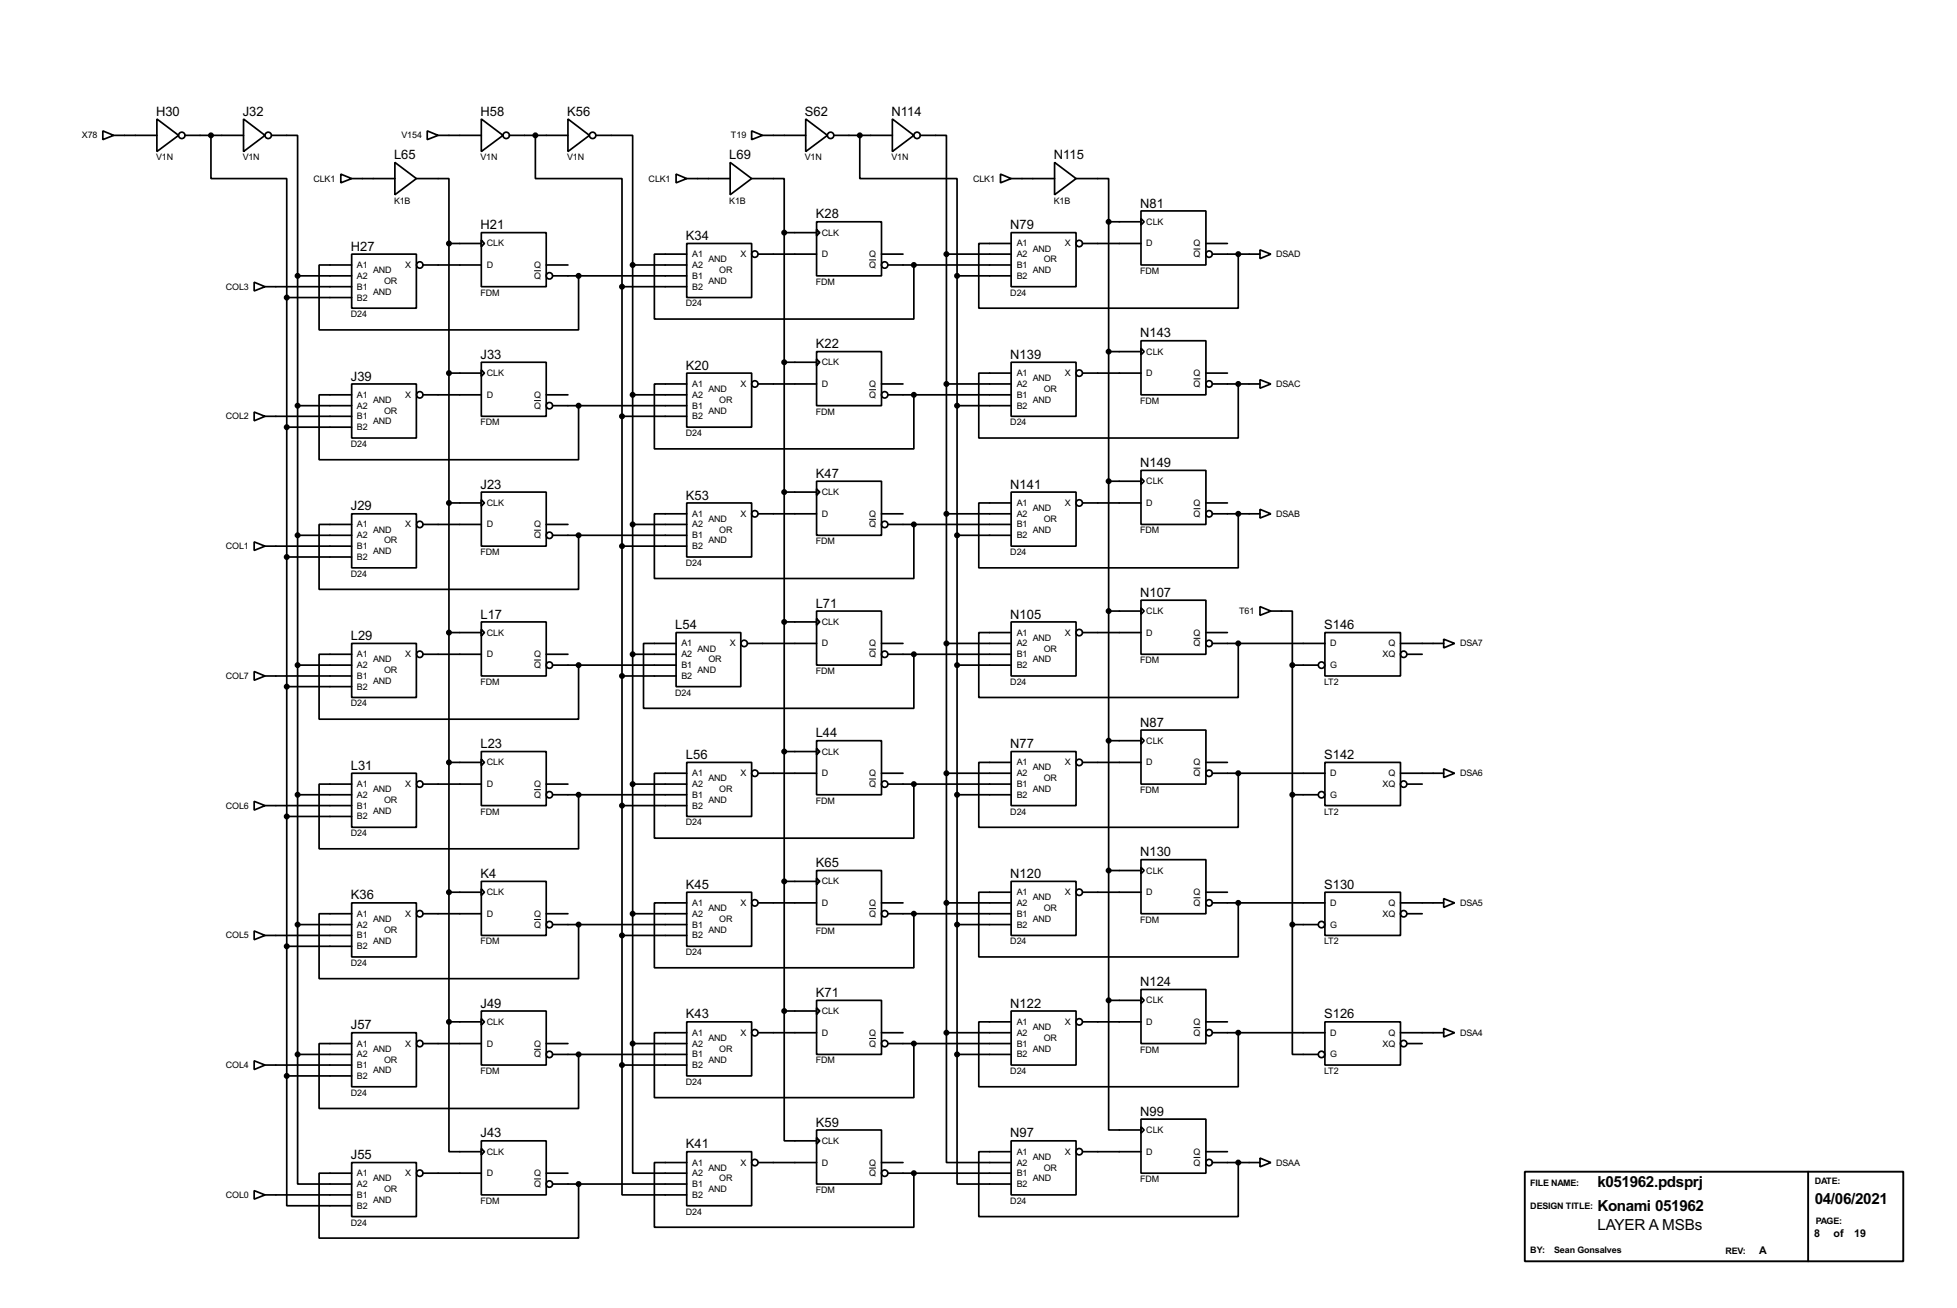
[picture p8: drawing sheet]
<svg xmlns="http://www.w3.org/2000/svg" width="460mm" height="307mm" viewBox="0 0 460 307" stroke-linecap="round" stroke-linejoin="round" font-family="sans-serif">
<g fill="none" stroke="#000" stroke-width=".4">
<path d="M24.2 30.8l2.5 1-2.5 1zM26.7 31.8h10.2M36.9 28l5.1 3.8-5.1 3.8zM43.5 31.8h13.7M49.6 31.8v10.2h17.8v27.9M57.2 28l5.1 3.8-5.1 3.8zM63.8 31.8h6.1v33M92.8 38.2l5 3.8-5 3.8zM100.4 30.8l2.5 1-2.5 1zM102.9 31.8h10.2M113.1 28l5.1 3.8-5.1 3.8zM119.7 31.8h13.7"/>
<path d="M125.8 31.8v10.2h20.3v25.4M133.4 28l5.1 3.8-5.1 3.8zM140 31.8h8.6v30.5M171.5 38.2l5.1 3.8-5.1 3.8zM176.6 30.8l2.5 1-2.5 1zM179.1 31.8h10.2M189.3 28l5.1 3.8-5.1 3.8zM195.9 31.8h13.7M202 31.8v10.2h22.8v22.8M209.6 28l5.1 3.8-5.1 3.8zM216.2 31.8h6.1v27.9M247.7 38.2l5.1 3.8-5.1 3.8z"/>
<path d="M80.1 40.9l2.5 1.1-2.5 1zM82.6 59.7h15.2v12.7h-15.2zM82.6 42h10.2M97.8 42h7.7v15.2M105.5 57.2h7.6M105.5 57.2v182.9M113.1 54.7h15.2v12.7h-15.2zM113.1 56.4l.7 .8-.7 .8zM158.8 40.9l2.5 1.1-2.5 1zM161.3 57.2h15.3v12.7h-15.3zM161.3 59.7h-7.6v15.3h61v-12.7M161.3 42h10.2"/>
<path d="M176.6 42h7.6v12.7M178.1 59.7h13.7M184.2 54.7h7.6M184.2 54.7v182.8M191.8 52.1h15.3v12.7h-15.3zM191.8 53.9l.8 .8-.8 .7zM207.1 59.7h5M222.3 59.7h15.2M222.3 59.7v182.9M235 40.9l2.5 1.1-2.5 1zM237.5 54.7h15.3v12.7h-15.3zM237.5 57.2h-7.6v15.2h61v-12.7"/>
<path d="M237.5 42h10.2M252.8 42h7.6v10.1M254.3 57.2h13.7M260.4 52.1h7.6M260.4 52.1v182.9M268 49.6h15.3v12.7h-15.3zM268 51.4l.8 .7-.8 .8zM283.3 57.2h5M284.8 59.7h11.2M296 58.7l2.5 1-2.5 1.1zM59.7 66.3l2.6 1.1-2.6 1zM62.3 67.4h20.3"/>
<path d="M67.4 69.9v182.9M67.4 69.9h15.2M69.9 64.8h12.7M69.9 64.8v182.9M82.6 62.3h-7.6v15.2h60.9v-12.7M99.4 62.3h13.7M128.3 62.3h5.1M129.8 64.8h31.5M146.1 67.4h15.2M146.1 67.4v182.8M148.6 62.3h12.7M148.6 62.3v182.9"/>
<path d="M208.6 62.3h28.9M224.8 64.8h12.7M224.8 64.8v182.9M59.7 96.8l2.6 1-2.6 1.1zM62.3 97.8h20.3M69.9 95.3h12.7M82.6 90.2h15.2v12.7h-15.2zM82.6 92.8h-7.6v15.2h60.9v-12.7M99.4 92.8h13.7M105.5 87.7h7.6M113.1 85.1h15.2v12.7h-15.2zM113.1 86.9l.7 .8-.7 .7z"/>
<path d="M128.3 92.8h5.1M129.8 95.3h31.5M146.1 97.8h15.2M148.6 92.8h12.7M161.3 87.7h15.3v12.7h-15.3zM161.3 90.2h-7.6v15.3h61v-12.7M178.1 90.2h13.7M184.2 85.1h7.6M191.8 82.6h15.3v12.7h-15.3zM191.8 84.4l.8 .7-.8 .8zM207.1 90.2h5M208.6 92.8h28.9"/>
<path d="M222.3 90.2h15.2M224.8 95.3h12.7M237.5 85.1h15.3v12.7h-15.3zM237.5 87.7h-7.6v15.2h61v-12.7M254.3 87.7h13.7M260.4 82.6h7.6M268 80.1h15.3v12.7h-15.3zM268 81.8l.8 .8-.8 .8zM283.3 87.7h5M284.8 90.2h11.2M296 89.2l2.5 1-2.5 1zM67.4 100.4h15.2"/>
<path d="M105.5 118.2h7.6M113.1 115.6h15.2v12.7h-15.2zM113.1 117.4l.7 .8-.7 .7zM161.3 118.2h15.3v12.7h-15.3zM184.2 115.6h7.6M191.8 113.1h15.3v12.7h-15.3zM191.8 114.9l.8 .7-.8 .8zM237.5 115.6h15.3v12.7h-15.3zM237.5 118.2h-7.6v15.2h61v-12.7M254.3 118.2h13.7M260.4 113.1h7.6M268 110.5h15.3v12.7h-15.3z"/>
<path d="M268 112.3l.8 .8-.8 .7zM283.3 118.2h5M296 119.7l2.5 1-2.5 1zM59.7 127.3l2.6 1-2.6 1zM62.3 128.3h20.3M67.4 130.9h15.2M69.9 125.8h12.7M82.6 120.7h15.2v12.7h-15.2zM82.6 123.2h-7.6v15.3h60.9v-12.7M99.4 123.2h13.7M128.3 123.2h5.1M129.8 125.8h31.5"/>
<path d="M146.1 128.3h15.2M148.6 123.2h12.7M161.3 120.7h-7.6v15.2h61v-12.7M178.1 120.7h13.7M207.1 120.7h5M208.6 123.2h28.9M222.3 120.7h15.2M224.8 125.8h12.7M284.8 120.7h11.2M59.7 157.8l2.6 1-2.6 1zM62.3 158.8h20.3M69.9 156.3h12.7"/>
<path d="M82.6 151.2h15.2v12.7h-15.2zM82.6 153.7h-7.6v15.3h60.9v-12.7M99.4 153.7h13.7M105.5 148.6h7.6M113.1 146.1h15.2v12.7h-15.2zM113.1 147.9l.7 .7-.7 .8zM128.3 153.7h5.1M129.8 156.3h29M146.1 158.8h12.7M148.6 153.7h10.2M158.8 148.6h15.2v12.7h-15.2zM158.8 151.2h-7.6v15.2h63.5v-12.7"/>
<path d="M175.6 151.2h16.2M184.2 146.1h7.6M191.8 143.6h15.3v12.7h-15.3zM191.8 145.3l.8 .8-.8 .8zM207.1 151.2h5M208.6 153.7h28.9M222.3 151.2h15.2M224.8 156.3h12.7M237.5 146.1h15.3v12.7h-15.3zM237.5 148.6h-7.6v15.3h61v-12.7M254.3 148.6h13.7M260.4 143.6h7.6"/>
<path d="M268 141h15.3v12.7h-15.3zM268 142.8l.8 .8-.8 .7zM283.3 148.6h5M284.8 151.2h26.4M296 142.5l2.5 1.1-2.5 1zM298.5 143.6h5.1v12.7M303.6 156.3h6.1M303.6 156.3v60.9M311.2 148.6h17.8v10.2h-17.8zM329 151.2h10.1M330.5 153.7h3.6M339.1 150.2l2.6 1-2.6 1z"/>
<path d="M67.4 161.3h15.2M105.5 179.1h7.6M113.1 176.6h15.2v12.7h-15.2zM113.1 178.4l.7 .7-.7 .8zM161.3 179.1h15.3v12.7h-15.3zM184.2 176.6h7.6M191.8 174h15.3v12.7h-15.3zM191.8 175.8l.8 .8-.8 .7zM237.5 176.6h15.3v12.7h-15.3zM237.5 179.1h-7.6v15.3h61v-12.7M254.3 179.1h13.7M260.4 174h7.6"/>
<path d="M268 171.5h15.3v12.7h-15.3zM268 173.3l.8 .7-.8 .8zM283.3 179.1h5M311.2 179.1h17.8v10.2h-17.8zM59.7 188.3l2.6 1-2.6 1zM62.3 189.3h20.3M67.4 191.8h15.2M69.9 186.7h12.7M82.6 181.7h15.2v12.7h-15.2zM82.6 184.2h-7.6v15.2h60.9v-12.7M99.4 184.2h13.7M128.3 184.2h5.1"/>
<path d="M129.8 186.7h31.5M146.1 189.3h15.2M148.6 184.2h12.7M161.3 181.7h-7.6v15.2h61v-12.7M178.1 181.7h13.7M207.1 181.7h5M208.6 184.2h28.9M222.3 181.7h15.2M224.8 186.7h12.7M284.8 181.7h26.4M303.6 186.7h6.1M329 181.7h10.1"/>
<path d="M330.5 184.2h3.6M339.1 180.6l2.6 1.1-2.6 1zM59.7 218.7l2.6 1.1-2.6 1zM62.3 219.8h20.3M69.9 217.2h12.7M82.6 212.1h15.2v12.7h-15.2zM82.6 214.7h-7.6v15.2h60.9v-12.7M99.4 214.7h13.7M105.5 209.6h7.6M113.1 207.1h15.2v12.7h-15.2zM113.1 208.8l.7 .8-.7 .8zM128.3 214.7h5.1"/>
<path d="M129.8 217.2h31.5M146.1 219.8h15.2M148.6 214.7h12.7M161.3 209.6h15.3v12.7h-15.3zM161.3 212.1h-7.6v15.3h61v-12.7M178.1 212.1h13.7M184.2 207.1h7.6M191.8 204.5h15.3v12.7h-15.3zM191.8 206.3l.8 .8-.8 .7zM207.1 212.1h5M208.6 214.7h28.9M222.3 212.1h15.2"/>
<path d="M224.8 217.2h12.7M237.5 207.1h15.3v12.7h-15.3zM237.5 209.6h-7.6v15.2h61v-12.7M254.3 209.6h13.7M260.4 204.5h7.6M268 202h15.3v12.7h-15.3zM268 203.8l.8 .7-.8 .8zM283.3 209.6h5M284.8 212.1h26.4M303.6 217.2v30.5h6.1M303.6 217.2h6.1M311.2 209.6h17.8v10.2h-17.8z"/>
<path d="M329 212.1h10.1M330.5 214.7h3.6M339.1 211.1l2.6 1-2.6 1.1zM67.4 222.3h15.2M113.1 237.5h15.2v12.7h-15.2zM113.1 239.3l.7 .8-.7 .7zM184.2 237.5v30.5h7.6M184.2 237.5h7.6M191.8 235h15.3v12.7h-15.3zM191.8 236.8l.8 .7-.8 .8zM237.5 237.5h15.3v12.7h-15.3zM260.4 235v30.5h7.6"/>
<path d="M260.4 235h7.6M268 232.5h15.3v12.7h-15.3zM268 234.2l.8 .8-.8 .8zM59.7 249.2l2.6 1-2.6 1.1zM62.3 250.2h20.3M67.4 252.8v30.5h15.2M67.4 252.8h15.2M69.9 247.7v30.5h12.7M69.9 247.7h12.7M82.6 242.6h15.2v12.7h-15.2zM82.6 245.2h-7.6v15.2h60.9v-12.7M99.4 245.2h13.7"/>
<path d="M105.5 240.1v30.5h7.6M105.5 240.1h7.6M128.3 245.2h5.1M129.8 247.7h31.5M146.1 250.2v30.5h15.2M146.1 250.2h15.2M148.6 245.2v30.4h12.7M148.6 245.2h12.7M161.3 240.1h15.3v12.7h-15.3zM161.3 242.6h-7.6v15.3h61v-12.7M178.1 242.6h13.7M207.1 242.6h5"/>
<path d="M208.6 245.2h28.9M222.3 242.6v30.5h15.2M222.3 242.6h15.2M224.8 247.7v30.5h12.7M224.8 247.7h12.7M237.5 240.1h-7.6v15.2h61v-12.7M254.3 240.1h13.7M283.3 240.1h5M284.8 242.6h26.4M311.2 240.1h17.8v10.1h-17.8zM329 242.6h10.1M330.5 245.2h3.6"/>
<path d="M339.1 241.6l2.6 1-2.6 1zM59.7 279.7l2.6 1-2.6 1zM82.6 273.1h15.2v12.7h-15.2zM82.6 275.6h-7.6v15.3h60.9v-12.7M99.4 275.6h13.7M113.1 268h15.2v12.7h-15.2zM113.1 269.8l.7 .8-.7 .7zM128.3 275.6h5.1M129.8 278.2h31.5M161.3 270.6h15.3v12.7h-15.3zM161.3 273.1h-7.6v15.2h61v-12.7M178.1 273.1h13.7"/>
<path d="M191.8 265.5h15.3v12.7h-15.3zM191.8 267.3l.8 .7-.8 .8zM207.1 273.1h5M208.6 275.6h28.9M237.5 268h15.3v12.7h-15.3zM237.5 270.6h-7.6v15.2h61v-12.7M254.3 270.6h13.7M268 262.9h15.3v12.7h-15.3zM268 264.7l.8 .8-.8 .7zM283.3 270.6h5M284.8 273.1h11.2M296 272.1l2.5 1-2.5 1z"/>
<path d="M62.3 280.7h20.3"/>
<circle cx="42.7" cy="31.8" r=".75"/>
<circle cx="63" cy="31.8" r=".75"/>
<circle cx="118.9" cy="31.8" r=".75"/>
<circle cx="139.2" cy="31.8" r=".75"/>
<circle cx="195.1" cy="31.8" r=".75"/>
<circle cx="215.4" cy="31.8" r=".75"/>
<circle cx="177.3" cy="59.7" r=".75"/>
<circle cx="253.5" cy="57.2" r=".75"/>
<circle cx="284" cy="59.7" r=".75"/>
<circle cx="98.6" cy="62.3" r=".75"/>
<circle cx="129" cy="64.8" r=".75"/>
<circle cx="207.8" cy="62.3" r=".75"/>
<circle cx="98.6" cy="92.8" r=".75"/>
<circle cx="129" cy="95.3" r=".75"/>
<circle cx="177.3" cy="90.2" r=".75"/>
<circle cx="207.8" cy="92.8" r=".75"/>
<circle cx="253.5" cy="87.7" r=".75"/>
<circle cx="284" cy="90.2" r=".75"/>
<circle cx="253.5" cy="118.2" r=".75"/>
<circle cx="98.6" cy="123.2" r=".75"/>
<circle cx="129" cy="125.8" r=".75"/>
<circle cx="177.3" cy="120.7" r=".75"/>
<circle cx="207.8" cy="123.2" r=".75"/>
<circle cx="284" cy="120.7" r=".75"/>
<circle cx="98.6" cy="153.7" r=".75"/>
<circle cx="129" cy="156.3" r=".75"/>
<circle cx="174.8" cy="151.2" r=".75"/>
<circle cx="207.8" cy="153.7" r=".75"/>
<circle cx="253.5" cy="148.6" r=".75"/>
<circle cx="284" cy="151.2" r=".75"/>
<circle cx="310.4" cy="156.3" r=".75"/>
<circle cx="329.7" cy="153.7" r=".75"/>
<circle cx="253.5" cy="179.1" r=".75"/>
<circle cx="98.6" cy="184.2" r=".75"/>
<circle cx="129" cy="186.7" r=".75"/>
<circle cx="177.3" cy="181.7" r=".75"/>
<circle cx="207.8" cy="184.2" r=".75"/>
<circle cx="284" cy="181.7" r=".75"/>
<circle cx="310.4" cy="186.7" r=".75"/>
<circle cx="329.7" cy="184.2" r=".75"/>
<circle cx="98.6" cy="214.7" r=".75"/>
<circle cx="129" cy="217.2" r=".75"/>
<circle cx="177.3" cy="212.1" r=".75"/>
<circle cx="207.8" cy="214.7" r=".75"/>
<circle cx="253.5" cy="209.6" r=".75"/>
<circle cx="284" cy="212.1" r=".75"/>
<circle cx="310.4" cy="217.2" r=".75"/>
<circle cx="329.7" cy="214.7" r=".75"/>
<circle cx="98.6" cy="245.2" r=".75"/>
<circle cx="129" cy="247.7" r=".75"/>
<circle cx="177.3" cy="242.6" r=".75"/>
<circle cx="207.8" cy="245.2" r=".75"/>
<circle cx="253.5" cy="240.1" r=".75"/>
<circle cx="284" cy="242.6" r=".75"/>
<circle cx="310.4" cy="247.7" r=".75"/>
<circle cx="329.7" cy="245.2" r=".75"/>
<circle cx="98.6" cy="275.6" r=".75"/>
<circle cx="129" cy="278.2" r=".75"/>
<circle cx="177.3" cy="273.1" r=".75"/>
<circle cx="207.8" cy="275.6" r=".75"/>
<circle cx="253.5" cy="270.6" r=".75"/>
<circle cx="284" cy="273.1" r=".75"/>
</g>
<g fill="none" stroke="#000" stroke-width=".23">
<path d="M280.4 58.5h1.6M125.5 63.6h1.6M204.2 61.1h1.6M125.5 94.1h1.6M204.2 91.6h1.6M280.4 89h1.6M280.4 119.5h1.6M125.5 124.6h1.6M204.2 122h1.6M125.5 155.1h1.6M204.2 152.5h1.6M280.4 150h1.6"/>
<path d="M125.5 185.5h1.6M204.2 183h1.6M280.4 180.5h1.6M125.5 216h1.6M204.2 213.5h1.6M280.4 210.9h1.6M125.5 246.5h1.6M204.2 244h1.6M280.4 241.4h1.6M125.5 277h1.6M204.2 274.4h1.6M280.4 271.9h1.6"/>
</g>
<g fill="#000" stroke="#000" stroke-width=".4">
<circle cx="49.5" cy="31.8" r=".5"/>
<circle cx="125.7" cy="31.8" r=".5"/>
<circle cx="201.9" cy="31.8" r=".5"/>
<circle cx="105.4" cy="57.2" r=".5"/>
<circle cx="184.2" cy="54.7" r=".5"/>
<circle cx="222.3" cy="59.7" r=".5"/>
<circle cx="260.4" cy="52.1" r=".5"/>
<circle cx="290.8" cy="59.7" r=".5"/>
<circle cx="67.3" cy="69.9" r=".5"/>
<circle cx="69.9" cy="64.8" r=".5"/>
<circle cx="135.9" cy="64.8" r=".5"/>
<circle cx="146.1" cy="67.4" r=".5"/>
<circle cx="148.6" cy="62.3" r=".5"/>
<circle cx="214.6" cy="62.3" r=".5"/>
<circle cx="224.8" cy="64.8" r=".5"/>
<circle cx="69.9" cy="95.3" r=".5"/>
<circle cx="105.4" cy="87.7" r=".5"/>
<circle cx="135.9" cy="95.3" r=".5"/>
<circle cx="146.1" cy="97.8" r=".5"/>
<circle cx="148.6" cy="92.8" r=".5"/>
<circle cx="184.2" cy="85.1" r=".5"/>
<circle cx="214.6" cy="92.8" r=".5"/>
<circle cx="222.3" cy="90.2" r=".5"/>
<circle cx="224.8" cy="95.3" r=".5"/>
<circle cx="260.4" cy="82.6" r=".5"/>
<circle cx="290.8" cy="90.2" r=".5"/>
<circle cx="67.3" cy="100.4" r=".5"/>
<circle cx="105.4" cy="118.2" r=".5"/>
<circle cx="184.2" cy="115.6" r=".5"/>
<circle cx="260.4" cy="113.1" r=".5"/>
<circle cx="67.3" cy="130.9" r=".5"/>
<circle cx="69.9" cy="125.8" r=".5"/>
<circle cx="135.9" cy="125.8" r=".5"/>
<circle cx="146.1" cy="128.3" r=".5"/>
<circle cx="148.6" cy="123.2" r=".5"/>
<circle cx="214.6" cy="123.2" r=".5"/>
<circle cx="222.3" cy="120.7" r=".5"/>
<circle cx="224.8" cy="125.8" r=".5"/>
<circle cx="290.8" cy="120.7" r=".5"/>
<circle cx="69.9" cy="156.3" r=".5"/>
<circle cx="105.4" cy="148.6" r=".5"/>
<circle cx="135.9" cy="156.3" r=".5"/>
<circle cx="146.1" cy="158.8" r=".5"/>
<circle cx="148.6" cy="153.7" r=".5"/>
<circle cx="184.2" cy="146.1" r=".5"/>
<circle cx="214.6" cy="153.7" r=".5"/>
<circle cx="222.3" cy="151.2" r=".5"/>
<circle cx="224.8" cy="156.3" r=".5"/>
<circle cx="260.4" cy="143.6" r=".5"/>
<circle cx="290.8" cy="151.2" r=".5"/>
<circle cx="303.5" cy="156.3" r=".5"/>
<circle cx="67.3" cy="161.3" r=".5"/>
<circle cx="105.4" cy="179.1" r=".5"/>
<circle cx="184.2" cy="176.6" r=".5"/>
<circle cx="260.4" cy="174" r=".5"/>
<circle cx="67.3" cy="191.8" r=".5"/>
<circle cx="69.9" cy="186.7" r=".5"/>
<circle cx="135.9" cy="186.7" r=".5"/>
<circle cx="146.1" cy="189.3" r=".5"/>
<circle cx="148.6" cy="184.2" r=".5"/>
<circle cx="214.6" cy="184.2" r=".5"/>
<circle cx="222.3" cy="181.7" r=".5"/>
<circle cx="224.8" cy="186.7" r=".5"/>
<circle cx="290.8" cy="181.7" r=".5"/>
<circle cx="303.5" cy="186.7" r=".5"/>
<circle cx="69.9" cy="217.2" r=".5"/>
<circle cx="105.4" cy="209.6" r=".5"/>
<circle cx="135.9" cy="217.2" r=".5"/>
<circle cx="146.1" cy="219.8" r=".5"/>
<circle cx="148.6" cy="214.7" r=".5"/>
<circle cx="184.2" cy="207.1" r=".5"/>
<circle cx="214.6" cy="214.7" r=".5"/>
<circle cx="222.3" cy="212.1" r=".5"/>
<circle cx="224.8" cy="217.2" r=".5"/>
<circle cx="260.4" cy="204.5" r=".5"/>
<circle cx="290.8" cy="212.1" r=".5"/>
<circle cx="303.5" cy="217.2" r=".5"/>
<circle cx="67.3" cy="222.3" r=".5"/>
<circle cx="184.2" cy="237.5" r=".5"/>
<circle cx="260.4" cy="235" r=".5"/>
<circle cx="67.3" cy="252.8" r=".5"/>
<circle cx="69.9" cy="247.7" r=".5"/>
<circle cx="105.4" cy="240.1" r=".5"/>
<circle cx="135.9" cy="247.7" r=".5"/>
<circle cx="146.1" cy="250.2" r=".5"/>
<circle cx="148.6" cy="245.2" r=".5"/>
<circle cx="214.6" cy="245.2" r=".5"/>
<circle cx="222.3" cy="242.6" r=".5"/>
<circle cx="224.8" cy="247.7" r=".5"/>
<circle cx="290.8" cy="242.6" r=".5"/>
<circle cx="135.9" cy="278.2" r=".5"/>
<circle cx="214.6" cy="275.6" r=".5"/>
<circle cx="290.8" cy="273.1" r=".5"/>
</g>
<path d="M358.2 275.3h88.9v21h-88.9zM424.7 275.3v21" fill="none" stroke="#000" stroke-width=".45"/>
<g font-size="4">
<text x="375.2" y="278.8">k051962.pdsprj</text>
<text x="375.2" y="284.6">Konami 051962</text>
<text x="426.3" y="282.9">04/06/2021</text>
<text x="375.2" y="289">LAYER A MSBs</text>
</g>
<g font-size="3.4">
<text x="36.7" y="27.2">H30</text>
<text x="57" y="27.2">J32</text>
<text x="112.9" y="27.2">H58</text>
<text x="133.2" y="27.2">K56</text>
<text x="189.1" y="27.2">S62</text>
<text x="209.4" y="27.2">N114</text>
<text x="92.6" y="37.4">L65</text>
<text x="171.3" y="37.4">L69</text>
<text x="247.5" y="37.4">N115</text>
<text x="112.9" y="53.9">H21</text>
<text x="191.6" y="51.3">K28</text>
<text x="237.3" y="53.9">N79</text>
<text x="267.8" y="48.7">N81</text>
<text x="82.4" y="58.9">H27</text>
<text x="161.1" y="56.4">K34</text>
<text x="191.6" y="81.8">K22</text>
<text x="267.8" y="79.3">N143</text>
<text x="82.4" y="89.4">J39</text>
<text x="112.9" y="84.3">J33</text>
<text x="161.1" y="86.8">K20</text>
<text x="237.3" y="84.3">N139</text>
<text x="191.6" y="112.2">K47</text>
<text x="267.8" y="109.7">N149</text>
<text x="82.4" y="119.9">J29</text>
<text x="112.9" y="114.8">J23</text>
<text x="161.1" y="117.4">K53</text>
<text x="237.3" y="114.8">N141</text>
<text x="191.6" y="142.8">L71</text>
<text x="267.8" y="140.2">N107</text>
<text x="112.9" y="145.3">L17</text>
<text x="158.6" y="147.8">L54</text>
<text x="237.3" y="145.3">N105</text>
<text x="311" y="147.8">S146</text>
<text x="82.4" y="150.4">L29</text>
<text x="191.6" y="173.2">L44</text>
<text x="267.8" y="170.7">N87</text>
<text x="112.9" y="175.8">L23</text>
<text x="161.1" y="178.3">L56</text>
<text x="237.3" y="175.8">N77</text>
<text x="311" y="178.3">S142</text>
<text x="82.4" y="180.9">L31</text>
<text x="191.6" y="203.7">K65</text>
<text x="267.8" y="201.2">N130</text>
<text x="112.9" y="206.3">K4</text>
<text x="161.1" y="208.8">K45</text>
<text x="237.3" y="206.3">N120</text>
<text x="311" y="208.8">S130</text>
<text x="82.4" y="211.3">K36</text>
<text x="267.8" y="231.7">N124</text>
<text x="112.9" y="236.7">J49</text>
<text x="161.1" y="239.3">K43</text>
<text x="191.6" y="234.2">K71</text>
<text x="237.3" y="236.7">N122</text>
<text x="311" y="239.3">S126</text>
<text x="82.4" y="241.8">J57</text>
<text x="267.8" y="262.1">N99</text>
<text x="112.9" y="267.2">J43</text>
<text x="161.1" y="269.8">K41</text>
<text x="191.6" y="264.7">K59</text>
<text x="237.3" y="267.2">N97</text>
<text x="82.4" y="272.3">J55</text>
</g>
<g font-size="2.8">
<text x="426.1" y="290.6">8</text>
<text x="430.7" y="290.6">of</text>
<text x="435.6" y="290.6">19</text>
<text x="413.2" y="294.7">A</text>
</g>
<g font-size="2.4">
<text x="19.3" y="32.5">X78</text>
<text x="94.3" y="32.5">V154</text>
<text x="171.7" y="32.5">T19</text>
<text x="36.7" y="37.7">V1N</text>
<text x="57" y="37.7">V1N</text>
<text x="112.9" y="37.7">V1N</text>
<text x="133.2" y="37.7">V1N</text>
<text x="189.1" y="37.7">V1N</text>
<text x="209.4" y="37.7">V1N</text>
<text x="73.6" y="42.7">CLK1</text>
<text x="92.6" y="47.9">K1B</text>
<text x="152.4" y="42.7">CLK1</text>
<text x="171.3" y="47.9">K1B</text>
<text x="228.6" y="42.7">CLK1</text>
<text x="247.5" y="47.9">K1B</text>
<text x="269.3" y="52.8">CLK</text>
<text x="114.4" y="57.9">CLK</text>
<text x="193.1" y="55.4">CLK</text>
<text x="238.8" y="57.9">A1</text>
<text x="242.6" y="59.1">AND</text>
<text x="250.2" y="57.9">X</text>
<text x="269.3" y="57.9">D</text>
<text x="280.4" y="57.9">Q</text>
<text x="83.9" y="62.9">A1</text>
<text x="83.9" y="65.5">A2</text>
<text x="87.7" y="64.2">AND</text>
<text x="95.2" y="62.9">X</text>
<text x="114.4" y="62.9">D</text>
<text x="125.5" y="62.9">Q</text>
<text x="125.5" y="65.5">Q</text>
<text x="162.6" y="60.4">A1</text>
<text x="162.6" y="65.5">B1</text>
<text x="162.6" y="62.9">A2</text>
<text x="166.4" y="61.6">AND</text>
<text x="169" y="64.2">OR</text>
<text x="174" y="60.4">X</text>
<text x="193.1" y="60.4">D</text>
<text x="204.2" y="60.4">Q</text>
<text x="204.2" y="62.9">Q</text>
<text x="238.8" y="62.9">B1</text>
<text x="238.8" y="65.5">B2</text>
<text x="238.8" y="60.4">A2</text>
<text x="242.6" y="64.2">AND</text>
<text x="245.2" y="61.6">OR</text>
<text x="267.8" y="64.3">FDM</text>
<text x="280.4" y="60.4">Q</text>
<text x="299.8" y="60.4">DSAD</text>
<text x="53.1" y="68.1">COL3</text>
<text x="83.9" y="68.1">B1</text>
<text x="83.9" y="70.6">B2</text>
<text x="87.7" y="69.2">AND</text>
<text x="90.2" y="66.7">OR</text>
<text x="112.9" y="69.5">FDM</text>
<text x="161.1" y="72">D24</text>
<text x="162.6" y="68.1">B2</text>
<text x="166.4" y="66.7">AND</text>
<text x="191.6" y="66.9">FDM</text>
<text x="237.3" y="69.5">D24</text>
<text x="82.4" y="74.5">D24</text>
<text x="269.3" y="83.3">CLK</text>
<text x="114.4" y="88.4">CLK</text>
<text x="193.1" y="85.8">CLK</text>
<text x="238.8" y="88.4">A1</text>
<text x="242.6" y="89.6">AND</text>
<text x="250.2" y="88.4">X</text>
<text x="269.3" y="88.4">D</text>
<text x="280.4" y="88.4">Q</text>
<text x="83.9" y="93.5">A1</text>
<text x="83.9" y="96">A2</text>
<text x="87.7" y="94.6">AND</text>
<text x="95.2" y="93.5">X</text>
<text x="114.4" y="93.5">D</text>
<text x="125.5" y="93.5">Q</text>
<text x="125.5" y="96">Q</text>
<text x="162.6" y="90.9">A1</text>
<text x="162.6" y="96">B1</text>
<text x="162.6" y="93.5">A2</text>
<text x="166.4" y="92.1">AND</text>
<text x="169" y="94.6">OR</text>
<text x="174" y="90.9">X</text>
<text x="193.1" y="90.9">D</text>
<text x="204.2" y="90.9">Q</text>
<text x="204.2" y="93.5">Q</text>
<text x="238.8" y="93.5">B1</text>
<text x="238.8" y="96">B2</text>
<text x="238.8" y="90.9">A2</text>
<text x="242.6" y="94.6">AND</text>
<text x="245.2" y="92.1">OR</text>
<text x="267.8" y="94.9">FDM</text>
<text x="280.4" y="90.9">Q</text>
<text x="299.8" y="90.9">DSAC</text>
<text x="53.1" y="98.5">COL2</text>
<text x="83.9" y="98.5">B1</text>
<text x="83.9" y="101">B2</text>
<text x="87.7" y="99.7">AND</text>
<text x="90.2" y="97.2">OR</text>
<text x="112.9" y="99.9">FDM</text>
<text x="162.6" y="98.5">B2</text>
<text x="166.4" y="97.2">AND</text>
<text x="191.6" y="97.4">FDM</text>
<text x="237.3" y="99.9">D24</text>
<text x="82.4" y="105">D24</text>
<text x="161.1" y="102.4">D24</text>
<text x="269.3" y="113.7">CLK</text>
<text x="114.4" y="118.9">CLK</text>
<text x="193.1" y="116.3">CLK</text>
<text x="238.8" y="118.9">A1</text>
<text x="250.2" y="118.9">X</text>
<text x="269.3" y="118.9">D</text>
<text x="280.4" y="118.9">Q</text>
<text x="83.9" y="123.9">A1</text>
<text x="87.7" y="125.1">AND</text>
<text x="95.2" y="123.9">X</text>
<text x="114.4" y="123.9">D</text>
<text x="125.5" y="123.9">Q</text>
<text x="162.6" y="121.4">A1</text>
<text x="162.6" y="123.9">A2</text>
<text x="166.4" y="122.6">AND</text>
<text x="169" y="125.1">OR</text>
<text x="174" y="121.4">X</text>
<text x="193.1" y="121.4">D</text>
<text x="204.2" y="121.4">Q</text>
<text x="204.2" y="123.9">Q</text>
<text x="238.8" y="123.9">B1</text>
<text x="238.8" y="121.4">A2</text>
<text x="242.6" y="120">AND</text>
<text x="242.6" y="125.1">AND</text>
<text x="245.2" y="122.6">OR</text>
<text x="267.8" y="125.3">FDM</text>
<text x="280.4" y="121.4">Q</text>
<text x="299.8" y="121.4">DSAB</text>
<text x="53.1" y="129">COL1</text>
<text x="83.9" y="129">B1</text>
<text x="83.9" y="131.6">B2</text>
<text x="83.9" y="126.4">A2</text>
<text x="87.7" y="130.2">AND</text>
<text x="90.2" y="127.7">OR</text>
<text x="112.9" y="130.4">FDM</text>
<text x="125.5" y="126.4">Q</text>
<text x="162.6" y="126.4">B1</text>
<text x="162.6" y="129">B2</text>
<text x="166.4" y="127.7">AND</text>
<text x="191.6" y="127.9">FDM</text>
<text x="237.3" y="130.4">D24</text>
<text x="238.8" y="126.4">B2</text>
<text x="82.4" y="135.5">D24</text>
<text x="161.1" y="133">D24</text>
<text x="114.4" y="149.3">CLK</text>
<text x="193.1" y="146.8">CLK</text>
<text x="238.8" y="149.3">A1</text>
<text x="250.2" y="149.3">X</text>
<text x="269.3" y="144.3">CLK</text>
<text x="269.3" y="149.3">D</text>
<text x="280.4" y="149.3">Q</text>
<text x="291.1" y="144.3">T61</text>
<text x="83.9" y="154.4">A1</text>
<text x="87.7" y="155.6">AND</text>
<text x="95.2" y="154.4">X</text>
<text x="114.4" y="154.4">D</text>
<text x="125.5" y="154.4">Q</text>
<text x="160.1" y="151.9">A1</text>
<text x="160.1" y="154.4">A2</text>
<text x="163.9" y="153.1">AND</text>
<text x="166.4" y="155.6">OR</text>
<text x="171.4" y="151.9">X</text>
<text x="193.1" y="151.9">D</text>
<text x="204.2" y="151.9">Q</text>
<text x="204.2" y="154.4">Q</text>
<text x="238.8" y="154.4">B1</text>
<text x="238.8" y="151.9">A2</text>
<text x="242.6" y="150.5">AND</text>
<text x="242.6" y="155.6">AND</text>
<text x="245.2" y="153.1">OR</text>
<text x="267.8" y="155.8">FDM</text>
<text x="280.4" y="151.9">Q</text>
<text x="312.5" y="151.9">D</text>
<text x="324.8" y="154.4">XQ</text>
<text x="326.1" y="151.9">Q</text>
<text x="343" y="151.9">DSA7</text>
<text x="53.1" y="159.5">COL7</text>
<text x="83.9" y="159.5">B1</text>
<text x="83.9" y="157">A2</text>
<text x="87.7" y="160.7">AND</text>
<text x="90.2" y="158.2">OR</text>
<text x="112.9" y="160.9">FDM</text>
<text x="125.5" y="157">Q</text>
<text x="160.1" y="157">B1</text>
<text x="160.1" y="159.5">B2</text>
<text x="163.9" y="158.2">AND</text>
<text x="191.6" y="158.4">FDM</text>
<text x="237.3" y="160.9">D24</text>
<text x="238.8" y="157">B2</text>
<text x="311" y="160.9">LT2</text>
<text x="312.5" y="157">G</text>
<text x="82.4" y="166">D24</text>
<text x="83.9" y="162">B2</text>
<text x="158.6" y="163.4">D24</text>
<text x="114.4" y="179.8">CLK</text>
<text x="193.1" y="177.3">CLK</text>
<text x="238.8" y="179.8">A1</text>
<text x="250.2" y="179.8">X</text>
<text x="269.3" y="174.7">CLK</text>
<text x="269.3" y="179.8">D</text>
<text x="280.4" y="179.8">Q</text>
<text x="83.9" y="184.9">A1</text>
<text x="95.2" y="184.9">X</text>
<text x="114.4" y="184.9">D</text>
<text x="125.5" y="184.9">Q</text>
<text x="162.6" y="182.4">A1</text>
<text x="162.6" y="184.9">A2</text>
<text x="166.4" y="183.6">AND</text>
<text x="174" y="182.4">X</text>
<text x="193.1" y="182.4">D</text>
<text x="204.2" y="182.4">Q</text>
<text x="204.2" y="184.9">Q</text>
<text x="238.8" y="184.9">B1</text>
<text x="238.8" y="182.4">A2</text>
<text x="242.6" y="181">AND</text>
<text x="245.2" y="183.6">OR</text>
<text x="280.4" y="182.4">Q</text>
<text x="312.5" y="182.4">D</text>
<text x="324.8" y="184.9">XQ</text>
<text x="326.1" y="182.4">Q</text>
<text x="343" y="182.4">DSA6</text>
<text x="53.1" y="190">COL6</text>
<text x="83.9" y="190">B1</text>
<text x="83.9" y="187.4">A2</text>
<text x="87.7" y="186.1">AND</text>
<text x="87.7" y="191.2">AND</text>
<text x="90.2" y="188.6">OR</text>
<text x="112.9" y="191.4">FDM</text>
<text x="125.5" y="187.4">Q</text>
<text x="162.6" y="187.4">B1</text>
<text x="162.6" y="190">B2</text>
<text x="166.4" y="188.6">AND</text>
<text x="169" y="186.1">OR</text>
<text x="191.6" y="188.8">FDM</text>
<text x="237.3" y="191.4">D24</text>
<text x="238.8" y="187.4">B2</text>
<text x="242.6" y="186.1">AND</text>
<text x="267.8" y="186.3">FDM</text>
<text x="311" y="191.4">LT2</text>
<text x="312.5" y="187.4">G</text>
<text x="82.4" y="196.5">D24</text>
<text x="83.9" y="192.5">B2</text>
<text x="161.1" y="193.9">D24</text>
<text x="193.1" y="207.8">CLK</text>
<text x="269.3" y="205.2">CLK</text>
<text x="83.9" y="215.4">A1</text>
<text x="95.2" y="215.4">X</text>
<text x="114.4" y="210.3">CLK</text>
<text x="114.4" y="215.4">D</text>
<text x="125.5" y="215.4">Q</text>
<text x="162.6" y="212.8">A1</text>
<text x="162.6" y="215.4">A2</text>
<text x="166.4" y="214">AND</text>
<text x="174" y="212.8">X</text>
<text x="193.1" y="212.8">D</text>
<text x="204.2" y="212.8">Q</text>
<text x="204.2" y="215.4">Q</text>
<text x="238.8" y="210.3">A1</text>
<text x="238.8" y="215.4">B1</text>
<text x="238.8" y="212.8">A2</text>
<text x="242.6" y="211.5">AND</text>
<text x="245.2" y="214">OR</text>
<text x="250.2" y="210.3">X</text>
<text x="269.3" y="210.3">D</text>
<text x="280.4" y="210.3">Q</text>
<text x="280.4" y="212.8">Q</text>
<text x="312.5" y="212.8">D</text>
<text x="324.8" y="215.4">XQ</text>
<text x="326.1" y="212.8">Q</text>
<text x="343" y="212.8">DSA5</text>
<text x="53.1" y="220.5">COL5</text>
<text x="83.9" y="220.5">B1</text>
<text x="83.9" y="217.9">A2</text>
<text x="87.7" y="216.6">AND</text>
<text x="87.7" y="221.7">AND</text>
<text x="90.2" y="219.1">OR</text>
<text x="112.9" y="221.9">FDM</text>
<text x="125.5" y="217.9">Q</text>
<text x="162.6" y="217.9">B1</text>
<text x="162.6" y="220.5">B2</text>
<text x="166.4" y="219.1">AND</text>
<text x="169" y="216.6">OR</text>
<text x="191.6" y="219.3">FDM</text>
<text x="237.3" y="221.9">D24</text>
<text x="238.8" y="217.9">B2</text>
<text x="242.6" y="216.6">AND</text>
<text x="267.8" y="216.8">FDM</text>
<text x="311" y="221.9">LT2</text>
<text x="312.5" y="217.9">G</text>
<text x="82.4" y="226.9">D24</text>
<text x="83.9" y="223">B2</text>
<text x="161.1" y="224.4">D24</text>
<text x="193.1" y="238.2">CLK</text>
<text x="269.3" y="235.7">CLK</text>
<text x="83.9" y="245.9">A1</text>
<text x="95.2" y="245.9">X</text>
<text x="114.4" y="240.8">CLK</text>
<text x="114.4" y="245.9">D</text>
<text x="125.5" y="245.9">Q</text>
<text x="162.6" y="243.3">A1</text>
<text x="162.6" y="245.9">A2</text>
<text x="166.4" y="244.5">AND</text>
<text x="174" y="243.3">X</text>
<text x="193.1" y="243.3">D</text>
<text x="204.2" y="243.3">Q</text>
<text x="204.2" y="245.9">Q</text>
<text x="238.8" y="240.8">A1</text>
<text x="238.8" y="245.9">B1</text>
<text x="238.8" y="243.3">A2</text>
<text x="242.6" y="242">AND</text>
<text x="245.2" y="244.5">OR</text>
<text x="250.2" y="240.8">X</text>
<text x="269.3" y="240.8">D</text>
<text x="280.4" y="240.8">Q</text>
<text x="280.4" y="243.3">Q</text>
<text x="312.5" y="243.3">D</text>
<text x="324.8" y="245.9">XQ</text>
<text x="326.1" y="243.3">Q</text>
<text x="343" y="243.3">DSA4</text>
<text x="53.1" y="250.9">COL4</text>
<text x="83.9" y="250.9">B1</text>
<text x="83.9" y="248.4">A2</text>
<text x="87.7" y="247.1">AND</text>
<text x="90.2" y="249.6">OR</text>
<text x="125.5" y="248.4">Q</text>
<text x="162.6" y="248.4">B1</text>
<text x="162.6" y="250.9">B2</text>
<text x="166.4" y="249.6">AND</text>
<text x="169" y="247.1">OR</text>
<text x="191.6" y="249.8">FDM</text>
<text x="238.8" y="248.4">B2</text>
<text x="242.6" y="247.1">AND</text>
<text x="267.8" y="247.3">FDM</text>
<text x="312.5" y="248.4">G</text>
<text x="82.4" y="257.4">D24</text>
<text x="83.9" y="253.5">B2</text>
<text x="87.7" y="252.1">AND</text>
<text x="112.9" y="252.3">FDM</text>
<text x="161.1" y="254.9">D24</text>
<text x="237.3" y="252.3">D24</text>
<text x="311" y="252.3">LT2</text>
<text x="193.1" y="268.7">CLK</text>
<text x="269.3" y="266.2">CLK</text>
<text x="114.4" y="271.3">CLK</text>
<text x="162.6" y="273.8">A1</text>
<text x="166.4" y="275">AND</text>
<text x="174" y="273.8">X</text>
<text x="193.1" y="273.8">D</text>
<text x="204.2" y="273.8">Q</text>
<text x="238.8" y="271.3">A1</text>
<text x="238.8" y="273.8">A2</text>
<text x="242.6" y="272.5">AND</text>
<text x="245.2" y="275">OR</text>
<text x="250.2" y="271.3">X</text>
<text x="269.3" y="271.3">D</text>
<text x="280.4" y="271.3">Q</text>
<text x="280.4" y="273.8">Q</text>
<text x="299.8" y="273.8">DSAA</text>
<text x="53.1" y="281.4">COL0</text>
<text x="83.9" y="276.3">A1</text>
<text x="83.9" y="281.4">B1</text>
<text x="83.9" y="278.9">A2</text>
<text x="87.7" y="277.5">AND</text>
<text x="90.2" y="280.1">OR</text>
<text x="95.2" y="276.3">X</text>
<text x="114.4" y="276.3">D</text>
<text x="125.5" y="276.3">Q</text>
<text x="125.5" y="278.9">Q</text>
<text x="162.6" y="278.9">B1</text>
<text x="162.6" y="281.4">B2</text>
<text x="162.6" y="276.3">A2</text>
<text x="166.4" y="280.1">AND</text>
<text x="169" y="277.5">OR</text>
<text x="191.6" y="280.3">FDM</text>
<text x="204.2" y="276.3">Q</text>
<text x="238.8" y="276.3">B1</text>
<text x="238.8" y="278.9">B2</text>
<text x="242.6" y="277.5">AND</text>
<text x="267.8" y="277.7">FDM</text>
<text x="359.5" y="278.7">FILE NAME:</text>
<text x="426.3" y="278.2">DATE:</text>
<text x="82.4" y="287.9">D24</text>
<text x="83.9" y="284">B2</text>
<text x="87.7" y="282.6">AND</text>
<text x="112.9" y="282.8">FDM</text>
<text x="161.1" y="285.4">D24</text>
<text x="237.3" y="282.8">D24</text>
<text x="359.5" y="284.1">DESIGN TITLE:</text>
<text x="426.5" y="287.6">PAGE:</text>
<text x="359.5" y="294.4">BY:</text>
<text x="365.1" y="294.4">Sean Gonsalves</text>
<text x="405.3" y="294.5">REV:</text>
</g>
</svg>
